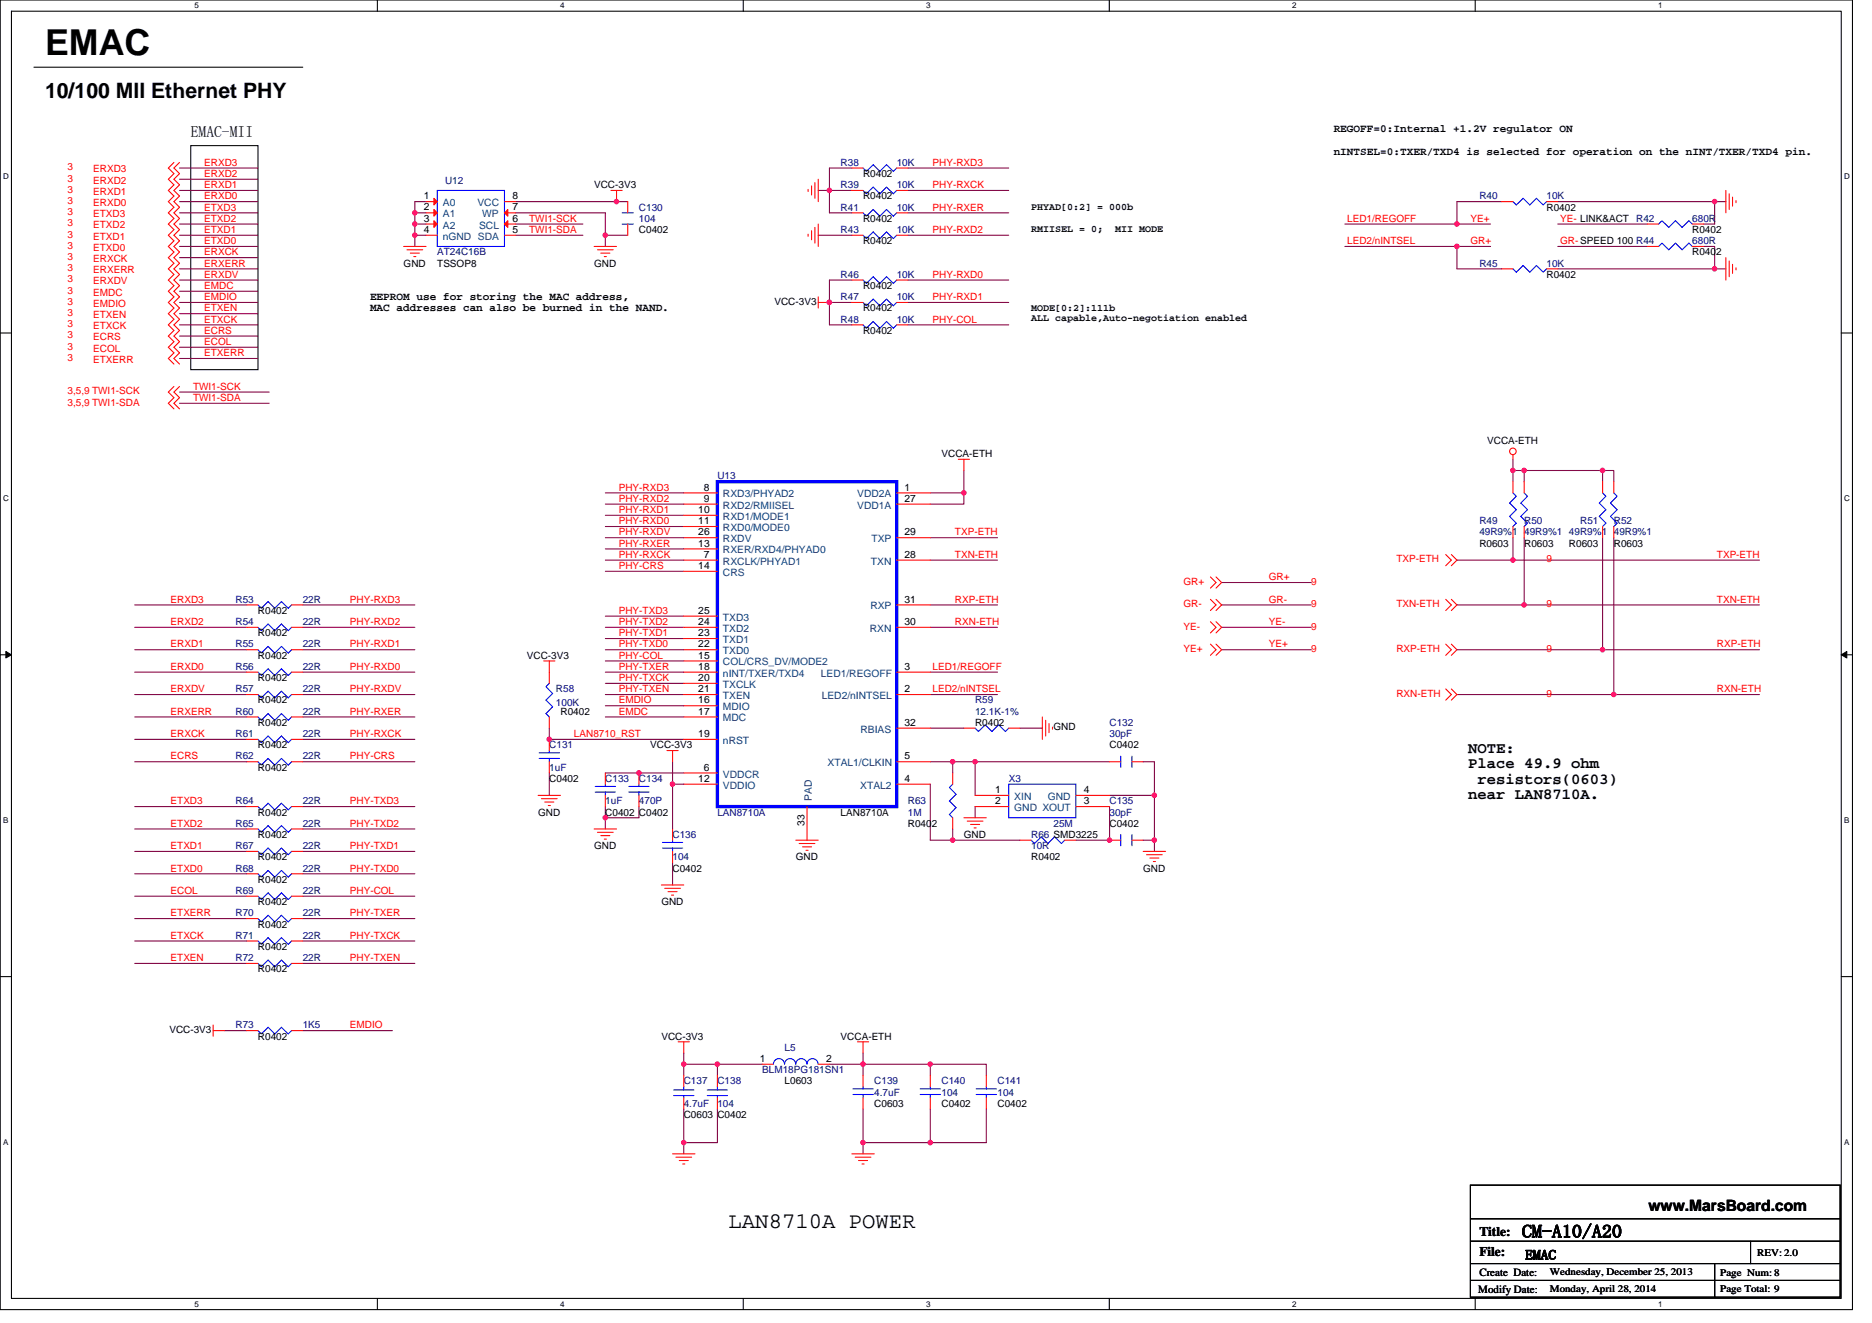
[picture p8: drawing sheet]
<svg xmlns="http://www.w3.org/2000/svg" width="297mm" height="210mm" viewBox="0 0 297 210" stroke-linecap="round" stroke-linejoin="round" font-family="sans-serif">
<path d="M0 0h293.9v207.9h-293.9zM1.8 1.8h290.4v204.3h-290.4z" fill="none" stroke="#000" stroke-width=".17"/>
<g fill="#fff">
<path d="M30.8 .2h.7v1.4h-.7z"/>
<path d="M30.8 206.3h.7v1.4h-.7z"/>
</g>
<path d="M59.9 0v1.8M59.9 206.1v1.8" fill="none" stroke="#000" stroke-width=".17"/>
<g fill="#fff">
<path d="M88.9 .2h.7v1.4h-.7z"/>
<path d="M88.9 206.3h.7v1.4h-.7z"/>
</g>
<path d="M117.9 0v1.8M117.9 206.1v1.8" fill="none" stroke="#000" stroke-width=".17"/>
<g fill="#fff">
<path d="M147 .2h.7v1.4h-.7z"/>
<path d="M147 206.3h.7v1.4h-.7z"/>
</g>
<path d="M176 0v1.8M176 206.1v1.8" fill="none" stroke="#000" stroke-width=".17"/>
<g fill="#fff">
<path d="M205 .2h.7v1.4h-.7z"/>
<path d="M205 206.3h.7v1.4h-.7z"/>
</g>
<path d="M234.1 0v1.8M234.1 206.1v1.8" fill="none" stroke="#000" stroke-width=".17"/>
<g fill="#fff">
<path d="M263.1 .2h.7v1.4h-.7z"/>
<path d="M263.1 206.3h.7v1.4h-.7z"/>
<path d="M.5 27.3h.9v1.4h-.9z"/>
<path d="M292.6 27.3h.9v1.4h-.9z"/>
<path d="M.5 78.4h.9v1.4h-.9z"/>
<path d="M292.6 78.4h.9v1.4h-.9z"/>
</g>
<path d="M0 52.9h1.8M292.2 52.9h1.7" fill="none" stroke="#000" stroke-width=".17"/>
<g fill="#fff">
<path d="M.5 129.5h.8v1.4h-.8z"/>
<path d="M292.6 129.5h.9v1.4h-.9z"/>
</g>
<path d="M0 103.9h1.8M292.2 103.9h1.7" fill="none" stroke="#000" stroke-width=".17"/>
<path d="M.9 103.4l.9 .5-.9 .5zM292.2 103.9l.8-.5v1z" fill="#000" stroke="#000" stroke-width=".16"/>
<g fill="#fff">
<path d="M.5 180.5h.8v1.4h-.8z"/>
<path d="M292.6 180.5h.9v1.4h-.9z"/>
</g>
<path d="M5.4 10.7h42.6M30.3 23.1h10.6v35.6h-10.6zM0 155h1.8M292.2 155h1.7M233.3 193.4h58.7M233.3 197h58.7M233.3 188.1h58.7v17.8h-58.7zM277.8 197v3.6M233.3 200.6h58.7M233.3 203.2h58.7M272.1 200.6v5.3" fill="none" stroke="#000" stroke-width=".17"/>
<g fill="none" stroke="#800040" stroke-width=".17">
<path d="M28.5 26.7h12.4M28.5 28.4h12.4M28.5 30.2h12.4M28.5 32h12.4M28.5 33.8h12.4M28.5 35.6h12.4M28.5 37.3h12.4M28.5 39.1h12.4M65.8 33.8h1.8M65.8 35.6h1.8M65.8 37.3h1.8M65.8 37.3v1.8"/>
<path d="M65.8 33.8v1.8M65.8 35.6v1.7M67.6 32h-1.8v1.8M81.8 33.8h14.3v3.5h3.5M81.8 32h17.8M81.8 35.6h10.7M81.8 37.3h10.7M96.1 37.3v1.8M129.8 37.3h5.4M129.8 30.2h1.8v3.6h3.6M135.2 26.7h-3.6v3.5h3.6M144.1 30.2h16"/>
<path d="M144.1 37.3h16M144.1 33.8h16M144.1 26.7h16M213.4 35.6h17.8M213.4 39.1h17.8M231.2 39.1h5.3M231.2 35.6h5.3M231.2 39.1v3.6h7.1M238.3 32h-7.1v3.6M247.2 32h24.9v3.6h-1.8M247.2 39.1h14.2M247.2 35.6h14.2"/>
<path d="M270.3 39.1h1.8v3.6h-24.9M272.1 32h1.8M28.5 40.9h12.4M28.5 42.7h12.4M28.5 44.4h12.4M28.5 49.8h12.4M28.5 51.6h12.4M28.5 53.3h12.4M28.5 55.1h12.4M28.5 56.9h12.4M28.5 46.2h12.4M28.5 48h12.4"/>
<path d="M131.6 48v3.6h3.6M131.6 48h3.6M135.2 44.4h-3.6v3.6M144.1 44.4h16M144.1 48h16M144.1 51.6h16M272.1 42.7h1.8M28.5 62.2h14.2M28.5 64h14.2M96.1 78.2h12.4M147.6 78.2h5.3M152.9 74.7v3.5"/>
<path d="M152.9 78.2v1.8h-5.3M240.1 72.9v1.8M240.1 74.7h1.7v1.8M240.1 74.7v1.8M241.8 74.7h12.5v1.8M254.3 74.7h1.8v1.8M21.4 96h17.8M21.4 99.6h17.8M48 96h17.8M48 99.6h17.8M96.1 80h12.4M96.1 81.8h12.4"/>
<path d="M96.1 83.6h12.4M96.1 85.3h12.4M96.1 87.1h12.4M96.1 88.9h12.4M96.1 90.7h12.4M96.1 97.8h12.4M96.1 99.6h12.4M147.6 99.6h10.7M147.6 96h10.7M147.6 88.9h10.7M147.6 85.3h10.7M193.8 92.5h14.3"/>
<path d="M193.8 96h14.3M193.8 99.6h14.3M231.2 96h10.6M231.2 88.9h8.9M240.1 88.9h39.1M240.1 85.3v3.6M241.8 85.3v10.7M241.8 96h37.4M254.3 85.3v17.8M256.1 85.3v24.9M21.4 110.2h17.8M21.4 106.7h17.8"/>
<path d="M21.4 113.8h17.8M21.4 117.3h17.8M21.4 103.1h17.8M48 110.2h17.8M48 113.8h17.8M48 117.3h17.8M48 103.1h17.8M48 106.7h17.8M87.2 115.6v1.7h21.3M96.1 101.3h12.4M96.1 103.1h12.4M96.1 104.9h12.4"/>
<path d="M96.1 106.7h12.4M96.1 108.5h12.4M96.1 110.2h12.4M96.1 112h12.4M96.1 113.8h12.4M147.6 115.6h5.3M147.6 110.2h10.7M147.6 106.7h10.7M161.8 115.6h3.6M193.8 103.1h14.3M231.2 110.2h24.9M231.2 103.1h23.1"/>
<path d="M254.3 103.1h24.9M256.1 110.2h23.1M21.4 120.9h17.8M21.4 128h17.8M21.4 138.7h17.8M21.4 131.6h17.8M21.4 135.1h17.8M48 120.9h17.8M48 128h17.8M48 131.6h17.8M48 135.1h17.8M48 138.7h17.8"/>
<path d="M87.2 122.7v3.5M96.1 128v1.8h5.3v-1.8M96.1 129.8v1.8M106.7 120.9v3.6h1.8M106.7 124.5v7.1M106.7 136.9v3.6M108.5 122.7h-12.4M147.6 124.5v8.8l3.6 .1v-1.8M147.6 120.9h3.6v1.8M151.2 120.9h3.5M151.2 133.3h10.6M154.7 128v1.8"/>
<path d="M154.7 120.9v5.3M154.7 120.9h21.4M176.1 128v5.4l-5.4-.1M176.1 126.2h7.1M181.4 120.9h1.8v5.3M181.4 133.3h1.8M183.2 126.2v7.1M183.2 133.4v1.7M21.4 142.2h17.8M21.4 152.9h17.8M21.4 145.8h17.8M21.4 149.4h17.8"/>
<path d="M48 142.2h17.8M48 145.8h17.8M48 149.4h17.8M48 152.9h17.8M35.6 163.6h3.6M48 163.6h14.3M108.5 168.9v1.8M108.5 176v5.4M108.5 167.1v1.8M108.5 168.9h5.3M113.8 176v5.4h-5.3M113.8 168.9v1.8"/>
<path d="M113.8 168.9h7.1M131.6 168.9h5.3M136.9 168.9h10.7M136.9 168.9v1.8M136.9 167.1v1.8M136.9 176v7.1M147.6 168.9v1.8M147.6 176v5.4M147.6 168.9h8.9v1.8M156.5 176v5.4h-8.9M108.5 181.4v1.7M136.9 181.4h10.7"/>
</g>
<g fill="#f0f" stroke="#f0f" stroke-width=".17">
<circle cx="96" cy="37.3" r=".35"/>
<circle cx="65.8" cy="37.3" r=".35"/>
<circle cx="65.8" cy="33.8" r=".35"/>
<circle cx="65.8" cy="35.5" r=".35"/>
<circle cx="97.8" cy="32" r=".35"/>
<circle cx="154.7" cy="120.9" r=".35"/>
<circle cx="176" cy="133.3" r=".35"/>
<circle cx="183.2" cy="133.3" r=".35"/>
<circle cx="183.2" cy="126.2" r=".35"/>
<circle cx="151.2" cy="120.9" r=".35"/>
<circle cx="240.1" cy="88.9" r=".35"/>
<circle cx="241.8" cy="96" r=".35"/>
<circle cx="254.3" cy="103.1" r=".35"/>
<circle cx="256.1" cy="110.2" r=".35"/>
<circle cx="254.3" cy="74.7" r=".35"/>
<circle cx="241.8" cy="74.7" r=".35"/>
<circle cx="240.1" cy="74.7" r=".35"/>
<circle cx="272.1" cy="42.7" r=".35"/>
<circle cx="231.2" cy="39.1" r=".35"/>
<circle cx="231.2" cy="35.5" r=".35"/>
<circle cx="272.1" cy="32" r=".35"/>
<circle cx="108.5" cy="181.3" r=".35"/>
<circle cx="136.9" cy="168.9" r=".35"/>
<circle cx="147.6" cy="181.3" r=".35"/>
<circle cx="147.6" cy="168.9" r=".35"/>
<circle cx="113.8" cy="168.9" r=".35"/>
<circle cx="108.5" cy="168.9" r=".35"/>
<circle cx="136.9" cy="181.3" r=".35"/>
<circle cx="151.2" cy="133.3" r=".35"/>
<circle cx="87.1" cy="117.3" r=".35"/>
<circle cx="101.4" cy="122.7" r=".35"/>
<circle cx="96" cy="129.8" r=".35"/>
<circle cx="106.7" cy="124.4" r=".35"/>
<circle cx="131.6" cy="48" r=".35"/>
<circle cx="131.6" cy="30.2" r=".35"/>
<circle cx="152.9" cy="78.2" r=".35"/>
</g>
<g fill="none" stroke="#f00" stroke-width=".17">
<path d="M27.6 25.8l-.9 .9 .9 .9-.9 .8 .9 .9-.9 .9 .9 .9-.9 .9 .9 .9-.9 .9 .9 .9-.9 .9 .9 .8-.9 .9 .9 .9-.9 .9 .9 .9-.9 .9 .9 .9-.9 .9 .9 .9-.9 .8 .9 .9-.9 .9 .9 .9-.9 .9 .9 .9-.9 .9 .9 .9-.9 .9 .9 .9-.9 .8 .9 .9-.9 .9 .9 .9-.9 .9 .9 .9M28.5 25.8l-.9 .9 .9 .9-.9 .8 .9 .9-.9 .9 .9 .9-.9 .9 .9 .9-.9 .9 .9 .9-.9 .9 .9 .8-.9 .9 .9 .9-.9 .9 .9 .9-.9 .9 .9 .9-.9 .9 .9 .9-.9 .8 .9 .9-.9 .9 .9 .9-.9 .9 .9 .9-.9 .9 .9 .9-.9 .9 .9 .9-.9 .8 .9 .9-.9 .9 .9 .9-.9 .9 .9 .9M64 39.1h3.6M64.6 39.6h2.5M67.6 32h1.8M67.6 33.8h1.8M67.6 35.6h1.8M67.6 37.3h1.8M80 37.3h1.8M80 35.6h1.8M80 33.8h1.8M80 32h1.8"/>
<path d="M94.3 39.1h3.5M94.8 39.6h2.5M96.9 30.2h1.8M97.8 30.2v1.8M99.6 35.6v1.7M99.6 32v1.8M128.2 37.2v.3M128.2 30.1v.3M128.8 36.6v1.5M128.8 29.5v1.4M129.3 36.1v2.5M129.3 29v2.5"/>
<path d="M129.8 35.6v3.5M129.8 28.4v3.6M135.2 26.7h1.7M135.2 33.8h1.7M135.2 37.3h1.7M135.2 30.2h1.7M142.3 26.7h1.8M142.3 33.8h1.8M142.3 37.3h1.8M142.3 30.2h1.8M238.3 32h1.8M245.4 32h1.8"/>
<path d="M261.4 39.1h1.8M261.4 35.6h1.8M268.5 39.1h1.8M268.5 35.6h1.8M273.9 30.2v3.6M274.4 30.8v2.5M274.9 31.3v1.4M275.5 31.8v.4M65.1 40.2h1.4M65.7 40.7h.3M95.3 40.2h1.5M95.9 40.7h.3"/>
<path d="M129.8 48h1.8M129.8 47.1v1.8M135.2 44.4h1.7M135.2 48h1.7M135.2 51.6h1.7M142.3 44.4h1.8M142.3 48h1.8M142.3 51.6h1.8M238.3 42.7h1.8M245.4 42.7h1.8M273.9 40.9v3.5M274.4 41.4v2.5"/>
<path d="M274.9 42v1.4M275.5 42.5v.3M27.6 61.3l-.9 .9 .9 .9-.9 .9 .9 .9M28.5 61.3l-.9 .9 .9 .9-.9 .9 .9 .9M108.5 78.2h5.3M142.3 78.2h5.3M152.1 72.9h1.7M152.9 72.9v1.8M240.1 72.2v.7M240.1 76.5v1.7M241.8 76.5v1.7M254.3 76.5v1.7"/>
<path d="M256.1 76.5v1.7M39.2 96h1.7M39.2 99.6h1.7M46.3 96h1.7M46.3 99.6h1.7M108.5 88.9h5.3M108.5 80h5.3M108.5 81.8h5.3M108.5 83.6h5.3M108.5 87.1h5.3M108.5 90.7h5.3M108.5 99.6h5.3"/>
<path d="M108.5 97.8h5.3M108.5 85.3h5.3M142.3 80h5.3M142.3 88.9h5.3M142.3 85.3h5.3M142.3 99.6h5.3M142.3 96h5.3M192.1 91.6l.9 .9-.9 .8M192.1 95.1l.9 .9-.9 .9M192.1 98.7l.9 .9-.9 .9M193 91.6l.8 .9-.8 .8M193 95.1l.8 .9-.8 .9"/>
<path d="M193 98.7l.8 .9-.8 .9M229.4 88l.9 .9-.9 .9M229.4 95.1l.9 .9-.9 .9M230.3 88l.9 .9-.9 .9M230.3 95.1l.9 .9-.9 .9M240.1 83.6v1.7M241.8 83.6v1.7M254.3 83.6v1.7M256.1 83.6v1.7M39.2 117.3h1.7M39.2 113.8h1.7M39.2 103.1h1.7"/>
<path d="M39.2 110.2h1.7M39.2 106.7h1.7M46.3 117.3h1.7M46.3 113.8h1.7M46.3 103.1h1.7M46.3 110.2h1.7M46.3 106.7h1.7M86.3 104.9h1.8M87.2 104.9v3.6M87.2 117.3v1.8M87.2 113.8v1.8M105.8 119.1h1.8"/>
<path d="M106.7 119.1v1.8M108.5 104.9h5.3M108.5 112h5.3M108.5 113.8h5.3M108.5 106.7h5.3M108.5 117.3h5.3M108.5 108.5h5.3M108.5 110.2h5.3M108.5 103.1h5.3M108.5 101.3h5.3M142.3 110.2h5.3M142.3 106.7h5.3"/>
<path d="M142.3 115.6h5.3M152.9 115.6h1.8M160.1 115.6h1.7M165.4 113.8v3.5M165.9 114.3v2.5M166.5 114.9v1.4M167 115.4v.3M192.1 102.2l.9 .9-.9 .9M193 102.2l.8 .9-.8 .9M229.4 102.2l.9 .9-.9 .9M229.4 109.3l.9 .9-.9 .9M230.3 102.2l.9 .9-.9 .9"/>
<path d="M230.3 109.3l.9 .9-.9 .9M39.2 135.1h1.7M39.2 128h1.7M39.2 120.9h1.7M39.2 131.6h1.7M39.2 138.7h1.7M46.3 135.1h1.7M46.3 128h1.7M46.3 120.9h1.7M46.3 131.6h1.7M46.3 138.7h1.7M85.4 126.2h3.5"/>
<path d="M85.9 126.8h2.5M86.4 127.3h1.5M87 127.8h.3M87.2 120.9v1.8M94.3 131.6h3.5M94.8 132.1h2.5M95.3 132.6h1.5M95.9 133.2h.3M96.1 122.7v1.8M96.1 126.2v1.8M101.4 122.7v1.8M101.4 126.2v1.8"/>
<path d="M106.7 131.6v1.7M106.7 135.1v1.8M108.5 122.7h5.3M108.5 124.5h5.3M126.3 133.3h3.5M126.8 133.9h2.5M127.3 134.4h1.5M127.9 135h.3M128.1 128v5.4M142.3 124.5h5.3M142.3 120.9h5.3M151.2 122.7v1.8"/>
<path d="M151.2 129.8v1.8M152.9 129.8h3.6M153.5 130.3h2.5M154 130.9h1.4M154.6 131.4h.3M154.7 126.2h5.4M154.7 128h5.4M161.8 133.3h1.8M168.9 133.3h1.8M170.7 128h5.4M170.7 126.2h5.4M176.1 120.9h1.7"/>
<path d="M176.1 133.3h1.7M179.6 120.9h1.8M179.6 133.3h1.8M181.4 135.1h3.6M181.9 135.7h2.5M182.5 136.2h1.4M183 136.7h.3M39.2 145.8h1.7M39.2 152.9h1.7M39.2 149.4h1.7M39.2 142.2h1.7M46.3 145.8h1.7"/>
<path d="M46.3 152.9h1.7M46.3 149.4h1.7M46.3 142.2h1.7M104.9 140.5h3.6M105.5 141h2.5M106 141.5h1.4M106.5 142.1h.4M33.8 163.6h1.8M33.8 162.7v1.8M39.2 163.6h1.7M46.3 163.6h1.7M107.6 165.4h1.8"/>
<path d="M108.5 165.4v1.7M108.5 174.2v1.8M108.5 170.7v1.8M113.8 174.2v1.8M113.8 170.7v1.8M120.9 168.9h1.8M129.8 168.9h1.8M136.1 165.4h1.7M136.9 165.4v1.7M136.9 170.7v1.8M136.9 174.2v1.8M147.6 170.7v1.8"/>
<path d="M147.6 174.2v1.8M156.5 170.7v1.8M156.5 174.2v1.8M106.7 183.1h3.6M107.2 183.7h2.5M107.8 184.2h1.4M108.3 184.7h.4M135.2 183.1h3.5M135.7 183.7h2.5M136.2 184.2h1.5M136.8 184.7h.3"/>
<circle cx="240.1" cy="71.6" r=".52"/>
</g>
<g fill="none" stroke="#00f" stroke-width=".17">
<path d="M69.4 30.2h10.6v8.9h-10.6zM98.7 35.6h1.8M98.7 33.8h1.8M136.9 26.7l.6 .5 1.1-1.1 1 1.1 1.1-1.1 1 1.1 .6-.5M136.9 33.8l.6 .5 1.1-1 1 1 1.1-1 1 1 .6-.5M136.9 37.3l.6 .6 1.1-1.1 1 1.1 1.1-1.1 1 1.1 .6-.6M136.9 30.2l.6 .6 1.1-1.1 1 1.1 1.1-1.1 1 1.1 .6-.6M240.1 32l.5 .5 1.1-1 1 1 1.1-1 1.1 1 .5-.5M263.2 39.1l.5-.5 1.1 1 1.1-1 1 1 1.1-1 .5 .5M263.2 35.6l.5-.6 1.1 1.1 1.1-1.1 1 1.1 1.1-1.1 .5 .6M136.9 44.4l.6 .6 1.1-1.1 1 1.1 1.1-1.1 1 1.1 .6-.6M136.9 48l.6 .5 1.1-1 1 1 1.1-1 1 1 .6-.5"/>
<path d="M136.9 51.6l.6 .5 1.1-1.1 1 1.1 1.1-1.1 1 1.1 .6-.5M240.1 42.7l.5 .5 1.1-1.1 1 1.1 1.1-1.1 1.1 1.1 .5-.5M240.1 78.2l.5 .6-1.1 1 1.1 1.1-1.1 1.1 1.1 1-.5 .6M241.8 78.2l.6 .6-1.1 1 1.1 1.1-1.1 1.1 1.1 1-.6 .6M254.3 78.2l.5 .6-1 1 1 1.1-1 1.1 1 1-.5 .6M256.1 78.2l.5 .6-1.1 1 1.1 1.1-1.1 1.1 1.1 1-.5 .6M40.9 96l.6 .5 1-1 1.1 1 1.1-1 1 1 .6-.5M46.3 99.6l-.6 .5-1-1.1-1.1 1.1-1.1-1.1-1 1.1-.6-.5M40.9 117.3l.6 .6 1-1.1 1.1 1.1 1.1-1.1 1 1.1 .6-.6M40.9 113.8l.6 .5 1-1 1.1 1 1.1-1 1 1 .6-.5M40.9 103.1l.6 .6 1-1.1 1.1 1.1 1.1-1.1 1 1.1 .6-.6M40.9 110.2l.6 .6 1-1.1 1.1 1.1 1.1-1.1 1 1.1 .6-.6"/>
<path d="M40.9 106.7l.6 .5 1-1 1.1 1 1.1-1 1 1 .6-.5M85.6 119.5h3.2M87.2 119.1v.4M87.2 108.5l-.6 .5 1.1 1.1-1.1 1 1.1 1.1-1.1 1.1 .6 .5M160.1 115.6l-.6 .5-1-1.1-1.1 1.1-1.1-1.1-1 1.1-.6-.5M40.9 135.1l.6 .6 1-1.1 1.1 1.1 1.1-1.1 1 1.1 .6-.6M40.9 128l.6 .5 1-1 1.1 1 1.1-1 1 1 .6-.5M40.9 120.9l.6 .5 1-1 1.1 1 1.1-1 1 1 .6-.5M40.9 131.6l.6 .5 1-1.1 1.1 1.1 1.1-1.1 1 1.1 .6-.5M40.9 138.7l.6 .5 1-1 1.1 1 1.1-1 1 1 .6-.5M85.6 120.4h3.2M87.2 120.4v.5"/>
<path d="M94.4 125.7h3.3M94.4 124.8h3.3M96.1 124.5v.3M96.1 125.7v.5M99.8 125.7h3.2M99.8 124.8h3.2M101.4 124.5v.3M101.4 125.7v.5M105.1 134.6h3.2M105.1 133.7h3.2M106.7 133.3v.4M106.7 134.6v.5"/>
<path d="M151.2 124.5l-.6 .5 1.1 1.1-1.1 1 1.1 1.1-1.1 1.1 .6 .5M160.1 124.5h10.6v5.3h-10.6zM163.6 133.3l.5 .6 1.1-1.1 1.1 1.1 1-1.1 1.1 1.1 .5-.6M177.8 120v1.8M177.8 132.5v1.7M179.6 120v1.8M179.6 132.5v1.7M40.9 145.8l.6 .5 1-1 1.1 1 1.1-1 1 1 .6-.5M40.9 152.9l.6 .5 1-1 1.1 1 1.1-1 1 1 .6-.5M40.9 149.4l.6 .5 1-1.1 1.1 1.1 1.1-1.1 1 1.1 .6-.5M40.9 142.2l.6 .6 1-1.1 1.1 1.1 1.1-1.1 1 1.1 .6-.6M40.9 163.6l.6 .5 1-1.1 1.1 1.1 1.1-1.1 1 1.1 .6-.5"/>
<path d="M106.9 173h3.2M106.9 173.9h3.2M108.5 173.9v.3M108.5 172.5v.5M112.2 173h3.2M112.2 173.9h3.2M113.8 173.9v.3M113.8 172.5v.5M129.8 168.9a.89 .89 0 0 0-.9-.9 .89 .89 0 0 0-.9 .9 .89 .89 0 0 0-.9-.9 .89 .89 0 0 0-.8 .9 .89 .89 0 0 0-.9-.9 .89 .89 0 0 0-.9 .9 .88 .88 0 0 0-.9-.9 .88 .88 0 0 0-.9 .9M135.3 173.7h3.3M135.3 172.8h3.3M136.9 172.5v.3"/>
<path d="M136.9 173.7v.5M146 173.7h3.2M146 172.8h3.2M147.6 172.5v.3M147.6 173.7v.5M154.9 173.7h3.2M154.9 172.8h3.2M156.5 172.5v.3M156.5 173.7v.5"/>
</g>
<g fill="#f00" stroke="#f00" stroke-width=".17">
<path d="M68.9 31.5l.5 .5-.5 .5z"/>
<path d="M68.9 33.3l.5 .5-.5 .5z"/>
<path d="M68.9 35l.5 .6-.5 .5z"/>
<path d="M80 35.6l.6-.6v1.1z"/>
<path d="M80 33.8l.6-.5v1z"/>
</g>
<path d="M113.8 76.5h28.5v51.5h-28.5z" fill="none" stroke="#00f" stroke-width=".53"/>
<text font-size="5.7" x="7.2" y="8.7">EMAC</text>
<text font-size="3.5" x="115.6" y="194.8">LAN8710A POWER</text>
<text font-size="3.4" x="7.2" y="15.6">10/100 MII Ethernet PHY</text>
<text font-size="2.8" x="241.5" y="196.4">CM-A10/A20</text>
<g font-size="2.5">
<text x="30.3" y="21.7">EMAC-MII</text>
<text x="233" y="119.4">NOTE:</text>
<text x="233" y="121.9">Place 49.9 ohm</text>
<text x="234.4" y="124.4">resistors(0603)</text>
<text x="233" y="126.9">near LAN8710A.</text>
<text x="261.6" y="192.2">www.MarsBoard.com</text>
</g>
<g font-size="2.1">
<text x="234.7" y="196.1">Title:</text>
<text x="234.7" y="199.3">File:</text>
<text x="242" y="199.9">EMAC</text>
</g>
<g font-size="1.8">
<text x="211.6" y="21">REGOFF=0:Internal +1.2V regulator ON</text>
<text x="211.6" y="24.5">nINTSEL=0:TXER/TXD4 is selected for operation on the nINT/TXER/TXD4 pin.</text>
<text x="58.7" y="47.6">EEPROM use for storing the MAC address,</text>
<text x="58.7" y="49.4">MAC addresses can also be burned in the NAND.</text>
<text x="234.7" y="202.5">Create Date:</text>
<text x="234.6" y="205.1">Modify Date:</text>
</g>
<g font-size="1.6" fill="#f00">
<text x="10.7" y="28.8">3</text>
<text x="10.7" y="27">3</text>
<text x="14.8" y="29.1">ERXD2</text>
<text x="14.8" y="27.4">ERXD3</text>
<text x="32.4" y="26.3">ERXD3</text>
<text x="32.4" y="28.1">ERXD2</text>
<text x="32.4" y="29.9">ERXD1</text>
<text x="148" y="29.9">PHY-RXCK</text>
<text x="148" y="26.3">PHY-RXD3</text>
<text x="10.7" y="32.4">3</text>
<text x="10.7" y="30.6">3</text>
<text x="10.7" y="35.9">3</text>
<text x="10.7" y="34.1">3</text>
<text x="14.8" y="32.7">ERXD0</text>
<text x="14.8" y="30.9">ERXD1</text>
<text x="14.8" y="34.5">ETXD3</text>
<text x="32.4" y="31.6">ERXD0</text>
<text x="32.4" y="33.4">ETXD3</text>
<text x="32.4" y="35.2">ETXD2</text>
<text x="84" y="35.2">TWI1-SCK</text>
<text x="148" y="33.4">PHY-RXER</text>
<text x="213.8" y="35.2">LED1/REGOFF</text>
<text x="233.3" y="35.2">YE+</text>
<text x="247.5" y="35.2">YE- LINK&amp;ACT</text>
<text x="10.7" y="39.5">3</text>
<text x="10.7" y="37.7">3</text>
<text x="10.7" y="41.3">3</text>
<text x="14.8" y="39.8">ETXD0</text>
<text x="14.8" y="38">ETXD1</text>
<text x="14.8" y="36.3">ETXD2</text>
<text x="14.8" y="41.6">ERXCK</text>
<text x="32.4" y="40.5">ERXCK</text>
<text x="32.4" y="37">ETXD1</text>
<text x="32.4" y="38.8">ETXD0</text>
<text x="84" y="37">TWI1-SDA</text>
<text x="148" y="37">PHY-RXD2</text>
<text x="213.8" y="38.8">LED2/nINTSEL</text>
<text x="233.3" y="38.8">GR+</text>
<text x="247.5" y="38.8">GR- SPEED 100 R44</text>
<text x="10.7" y="43">3</text>
<text x="10.7" y="44.8">3</text>
<text x="10.7" y="46.6">3</text>
<text x="14.8" y="43.4">ERXERR</text>
<text x="14.8" y="45.1">ERXDV</text>
<text x="14.8" y="46.9">EMDC</text>
<text x="32.4" y="42.3">ERXERR</text>
<text x="32.4" y="44.1">ERXDV</text>
<text x="32.4" y="45.9">EMDC</text>
<text x="32.4" y="47.6">EMDIO</text>
<text x="148" y="44.1">PHY-RXD0</text>
<text x="148" y="47.6">PHY-RXD1</text>
<text x="10.7" y="48.4">3</text>
<text x="10.7" y="50.1">3</text>
<text x="10.7" y="51.9">3</text>
<text x="10.7" y="53.7">3</text>
<text x="14.8" y="48.7">EMDIO</text>
<text x="14.8" y="50.5">ETXEN</text>
<text x="14.8" y="52.3">ETXCK</text>
<text x="32.4" y="49.4">ETXEN</text>
<text x="32.4" y="51.2">ETXCK</text>
<text x="32.4" y="53">ECRS</text>
<text x="148" y="51.2">PHY-COL</text>
<text x="10.7" y="55.5">3</text>
<text x="10.7" y="57.3">3</text>
<text x="14.8" y="54">ECRS</text>
<text x="14.8" y="55.8">ECOL</text>
<text x="14.8" y="57.6">ETXERR</text>
<text x="32.4" y="54.8">ECOL</text>
<text x="32.4" y="56.5">ETXERR</text>
<text x="10.7" y="62.6">3,5,9 TWI1-SCK</text>
<text x="10.7" y="64.4">3,5,9 TWI1-SDA</text>
<text x="30.6" y="61.9">TWI1-SCK</text>
<text x="30.6" y="63.6">TWI1-SDA</text>
<text x="98.2" y="77.9">PHY-RXD3</text>
<text x="98.2" y="79.7">PHY-RXD2</text>
<text x="98.2" y="81.4">PHY-RXD1</text>
<text x="98.2" y="83.2">PHY-RXD0</text>
<text x="98.2" y="85">PHY-RXDV</text>
<text x="98.2" y="86.8">PHY-RXER</text>
<text x="98.2" y="88.5">PHY-RXCK</text>
<text x="151.5" y="88.5">TXN-ETH</text>
<text x="151.5" y="85">TXP-ETH</text>
<text x="221.6" y="89.3">TXP-ETH</text>
<text x="245.4" y="89.3">9</text>
<text x="272.4" y="88.5">TXP-ETH</text>
<text x="27.1" y="95.7">ERXD3</text>
<text x="55.5" y="95.7">PHY-RXD3</text>
<text x="98.2" y="90.3">PHY-CRS</text>
<text x="151.5" y="95.7">RXP-ETH</text>
<text x="187.8" y="92.8">GR+</text>
<text x="201.3" y="92.1">GR+</text>
<text x="201.3" y="95.7">GR-</text>
<text x="208.1" y="92.8">9</text>
<text x="272.4" y="95.7">TXN-ETH</text>
<text x="27.1" y="99.2">ERXD2</text>
<text x="55.5" y="99.2">PHY-RXD2</text>
<text x="98.2" y="97.4">PHY-TXD3</text>
<text x="98.2" y="99.2">PHY-TXD2</text>
<text x="98.2" y="101">PHY-TXD1</text>
<text x="151.5" y="99.2">RXN-ETH</text>
<text x="187.8" y="96.4">GR-</text>
<text x="187.8" y="99.9">YE-</text>
<text x="201.3" y="99.2">YE-</text>
<text x="208.1" y="96.4">9</text>
<text x="208.1" y="99.9">9</text>
<text x="221.6" y="96.4">TXN-ETH</text>
<text x="245.4" y="96.4">9</text>
<text x="27.1" y="106.3">ERXD0</text>
<text x="27.1" y="102.8">ERXD1</text>
<text x="55.5" y="102.8">PHY-RXD1</text>
<text x="55.5" y="106.3">PHY-RXD0</text>
<text x="98.2" y="102.8">PHY-TXD0</text>
<text x="98.2" y="104.5">PHY-COL</text>
<text x="98.2" y="106.3">PHY-TXER</text>
<text x="148" y="106.3">LED1/REGOFF</text>
<text x="187.8" y="103.5">YE+</text>
<text x="201.3" y="102.8">YE+</text>
<text x="208.1" y="103.5">9</text>
<text x="221.6" y="103.5">RXP-ETH</text>
<text x="245.4" y="103.5">9</text>
<text x="272.4" y="102.8">RXP-ETH</text>
<text x="27.1" y="109.9">ERXDV</text>
<text x="27.1" y="113.4">ERXERR</text>
<text x="55.5" y="109.9">PHY-RXDV</text>
<text x="55.5" y="113.4">PHY-RXER</text>
<text x="98.2" y="108.1">PHY-TXCK</text>
<text x="98.2" y="109.9">PHY-TXEN</text>
<text x="98.2" y="111.7">EMDIO</text>
<text x="98.2" y="113.4">EMDC</text>
<text x="148" y="109.9">LED2/nINTSEL</text>
<text x="221.6" y="110.6">RXN-ETH</text>
<text x="245.4" y="110.6">9</text>
<text x="272.4" y="109.9">RXN-ETH</text>
<text x="27.1" y="117">ERXCK</text>
<text x="55.5" y="117">PHY-RXCK</text>
<text x="91.1" y="117">LAN8710_RST</text>
<text x="27.1" y="120.5">ECRS</text>
<text x="55.5" y="120.5">PHY-CRS</text>
<text x="27.1" y="127.7">ETXD3</text>
<text x="27.1" y="131.2">ETXD2</text>
<text x="55.5" y="127.7">PHY-TXD3</text>
<text x="55.5" y="131.2">PHY-TXD2</text>
<text x="27.1" y="134.8">ETXD1</text>
<text x="55.5" y="134.8">PHY-TXD1</text>
<text x="27.1" y="138.3">ETXD0</text>
<text x="27.1" y="141.9">ECOL</text>
<text x="55.5" y="138.3">PHY-TXD0</text>
<text x="55.5" y="141.9">PHY-COL</text>
<text x="27.1" y="145.4">ETXERR</text>
<text x="27.1" y="149">ETXCK</text>
<text x="55.5" y="145.4">PHY-TXER</text>
<text x="55.5" y="149">PHY-TXCK</text>
<text x="27.1" y="152.5">ETXEN</text>
<text x="55.5" y="152.5">PHY-TXEN</text>
<text x="55.5" y="163.2">EMDIO</text>
</g>
<g font-size="1.6" fill="#000080">
<text x="70.6" y="29.1">U12</text>
<text x="133.4" y="26.3">R38</text>
<text x="133.4" y="29.9">R39</text>
<text x="142.3" y="26.3">10K</text>
<text x="142.3" y="29.9">10K</text>
<text x="101.4" y="33.4">C130</text>
<text x="101.4" y="35.2">104</text>
<text x="133.4" y="33.4">R41</text>
<text x="142.3" y="33.4">10K</text>
<text x="234.7" y="31.6">R40</text>
<text x="245.4" y="31.6">10K</text>
<text x="259.6" y="35.2">R42</text>
<text x="268.5" y="35.2">680R</text>
<text x="69.4" y="40.5">AT24C16B</text>
<text x="133.4" y="37">R43</text>
<text x="142.3" y="37">10K</text>
<text x="268.5" y="38.8">680R</text>
<text x="133.4" y="44.1">R46</text>
<text x="133.4" y="47.6">R47</text>
<text x="142.3" y="44.1">10K</text>
<text x="142.3" y="47.6">10K</text>
<text x="234.7" y="42.3">R45</text>
<text x="245.4" y="42.3">10K</text>
<text x="133.4" y="51.2">R48</text>
<text x="142.3" y="51.2">10K</text>
<text x="113.8" y="76.1">U13</text>
<text x="234.7" y="83.2">R49</text>
<text x="241.8" y="83.2">R50</text>
<text x="250.7" y="83.2">R51</text>
<text x="256.1" y="83.2">R52</text>
<text x="234.7" y="85">49R9%1</text>
<text x="241.8" y="85">49R9%1</text>
<text x="249" y="85">49R9%1</text>
<text x="256.1" y="85">49R9%1</text>
<text x="37.4" y="95.7">R53</text>
<text x="48" y="95.7">22R</text>
<text x="37.4" y="99.2">R54</text>
<text x="48" y="99.2">22R</text>
<text x="37.4" y="102.8">R55</text>
<text x="37.4" y="106.3">R56</text>
<text x="48" y="102.8">22R</text>
<text x="48" y="106.3">22R</text>
<text x="37.4" y="113.4">R60</text>
<text x="37.4" y="109.9">R57</text>
<text x="48" y="113.4">22R</text>
<text x="48" y="109.9">22R</text>
<text x="88.2" y="109.9">R58</text>
<text x="88.2" y="112">100K</text>
<text x="154.7" y="111.7">R59</text>
<text x="154.7" y="113.4">12.1K-1%</text>
<text x="37.4" y="117">R61</text>
<text x="48" y="117">22R</text>
<text x="87.2" y="118.8">C131</text>
<text x="176.1" y="115.2">C132</text>
<text x="176.1" y="117">30pF</text>
<text x="37.4" y="120.5">R62</text>
<text x="48" y="120.5">22R</text>
<text x="87.2" y="122.3">1uF</text>
<text x="96.1" y="124.1">C133</text>
<text x="101.4" y="124.1">C134</text>
<text x="160.1" y="124.1">X3</text>
<text x="37.4" y="127.7">R64</text>
<text x="37.4" y="131.2">R65</text>
<text x="48" y="127.7">22R</text>
<text x="48" y="131.2">22R</text>
<text x="96.1" y="127.7">1uF</text>
<text x="101.4" y="127.7">470P</text>
<text x="113.8" y="129.4">LAN8710A</text>
<text x="144.1" y="127.7">R63</text>
<text x="144.1" y="129.4">1M</text>
<text x="167.2" y="131.2">25M</text>
<text x="176.1" y="127.7">C135</text>
<text x="176.1" y="129.4">30pF</text>
<text x="37.4" y="134.8">R67</text>
<text x="48" y="134.8">22R</text>
<text x="106.7" y="133">C136</text>
<text x="106.7" y="136.5">104</text>
<text x="163.6" y="133">R66 SMD3225</text>
<text x="163.6" y="134.8">10R</text>
<text x="37.4" y="141.9">R69</text>
<text x="37.4" y="138.3">R68</text>
<text x="48" y="141.9">22R</text>
<text x="48" y="138.3">22R</text>
<text x="37.4" y="145.4">R70</text>
<text x="37.4" y="149">R71</text>
<text x="48" y="145.4">22R</text>
<text x="48" y="149">22R</text>
<text x="37.4" y="152.5">R72</text>
<text x="48" y="152.5">22R</text>
<text x="37.4" y="163.2">R73</text>
<text x="48" y="163.2">1K5</text>
<text x="124.5" y="166.8">L5</text>
<text x="108.5" y="172.1">C137</text>
<text x="113.8" y="172.1">C138</text>
<text x="120.9" y="170.3">BLM18PG181SN1</text>
<text x="138.7" y="172.1">C139</text>
<text x="138.7" y="173.9">4.7uF</text>
<text x="149.4" y="172.1">C140</text>
<text x="149.4" y="173.9">104</text>
<text x="158.3" y="172.1">C141</text>
<text x="158.3" y="173.9">104</text>
<text x="108.5" y="175.7">4.7uF</text>
<text x="113.8" y="175.7">104</text>
</g>
<g font-size="1.6">
<text x="94.3" y="29.9">VCC-3V3</text>
<text x="136.9" y="28.1">R0402</text>
<text x="67.2" y="31.6">1</text>
<text x="67.2" y="33.4">2</text>
<text x="67.2" y="35.2">3</text>
<text x="81.3" y="35.2">6</text>
<text x="81.3" y="31.6">8</text>
<text x="81.3" y="33.4">7</text>
<text x="136.9" y="35.2">R0402</text>
<text x="136.9" y="31.6">R0402</text>
<text x="163.6" y="33.3">PHYAD[0:2] = 000b</text>
<text x="245.4" y="33.4">R0402</text>
<text x="67.2" y="37">4</text>
<text x="81.3" y="37">5</text>
<text x="101.4" y="37">C0402</text>
<text x="136.9" y="38.8">R0402</text>
<text x="163.6" y="36.9">RMIISEL = 0;</text>
<text x="176.9" y="36.9">MII MODE</text>
<text x="268.5" y="40.5">R0402</text>
<text x="268.5" y="37">R0402</text>
<text x="64" y="42.3">GND</text>
<text x="69.4" y="42.3">TSSOP8</text>
<text x="94.3" y="42.3">GND</text>
<text x="136.9" y="45.9">R0402</text>
<text x="245.4" y="44.1">R0402</text>
<text x="122.9" y="48.4">VCC-3V3</text>
<text x="136.9" y="49.4">R0402</text>
<text x="136.9" y="53">R0402</text>
<text x="163.6" y="49.3">MODE[0:2]:111b</text>
<text x="163.6" y="50.9">ALL capable,Auto-negotiation enabled</text>
<text x="236" y="70.4">VCCA-ETH</text>
<text x="111.7" y="77.9">8</text>
<text x="143.5" y="77.9">1</text>
<text x="149.4" y="72.5">VCCA-ETH</text>
<text x="110.8" y="81.4">10</text>
<text x="110.8" y="83.2">11</text>
<text x="111.7" y="79.6">9</text>
<text x="143.5" y="79.6">27</text>
<text x="110.8" y="86.7">13</text>
<text x="110.8" y="85">26</text>
<text x="111.7" y="88.5">7</text>
<text x="143.5" y="85">29</text>
<text x="143.5" y="88.5">28</text>
<text x="234.7" y="86.8">R0603</text>
<text x="241.8" y="86.8">R0603</text>
<text x="249" y="86.8">R0603</text>
<text x="256.1" y="86.8">R0603</text>
<text x="110.8" y="90.3">14</text>
<text x="143.5" y="95.6">31</text>
<text x="40.9" y="97.4">R0402</text>
<text x="40.9" y="101">R0402</text>
<text x="110.8" y="101">23</text>
<text x="110.8" y="99.2">24</text>
<text x="110.8" y="97.4">25</text>
<text x="143.5" y="99.2">30</text>
<text x="40.9" y="104.5">R0402</text>
<text x="83.6" y="104.5">VCC-3V3</text>
<text x="110.8" y="104.5">15</text>
<text x="110.8" y="106.3">18</text>
<text x="110.8" y="102.7">22</text>
<text x="143.5" y="106.3">3</text>
<text x="40.9" y="111.7">R0402</text>
<text x="40.9" y="108.1">R0402</text>
<text x="88.9" y="113.4">R0402</text>
<text x="110.8" y="111.6">16</text>
<text x="110.8" y="113.4">17</text>
<text x="110.8" y="108.1">20</text>
<text x="110.8" y="109.9">21</text>
<text x="143.5" y="109.9">2</text>
<text x="40.9" y="118.8">R0402</text>
<text x="40.9" y="115.2">R0402</text>
<text x="103.2" y="118.8">VCC-3V3</text>
<text x="110.8" y="117">19</text>
<text x="143.5" y="115.2">32</text>
<text x="154.7" y="115.2">R0402</text>
<text x="167.2" y="115.9">GND</text>
<text x="176.1" y="118.8">C0402</text>
<text x="40.9" y="122.3">R0402</text>
<text x="87.2" y="124.1">C0402</text>
<text x="110.8" y="124.1">12</text>
<text x="111.7" y="122.3">6</text>
<text x="143.5" y="124.1">4</text>
<text x="143.5" y="120.5">5</text>
<text x="157.9" y="125.9">1</text>
<text x="172" y="125.9">4</text>
<text x="40.9" y="129.4">R0402</text>
<text x="85.4" y="129.4">GND</text>
<text x="96.1" y="129.4">C0402 C0402</text>
<text x="127.7" y="131.1" transform="rotate(-90 127.7 131.1)">33</text>
<text x="133.4" y="129.4">LAN8710A</text>
<text x="144.1" y="131.2">R0402</text>
<text x="157.9" y="127.6">2</text>
<text x="172" y="127.6">3</text>
<text x="176.1" y="131.2">C0402</text>
<text x="40.9" y="136.5">R0402</text>
<text x="40.9" y="133">R0402</text>
<text x="94.3" y="134.8">GND</text>
<text x="126.3" y="136.5">GND</text>
<text x="152.9" y="133">GND</text>
<text x="163.6" y="136.5">R0402</text>
<text x="40.9" y="143.7">R0402</text>
<text x="40.9" y="140.1">R0402</text>
<text x="104.9" y="143.7">GND</text>
<text x="106.7" y="138.3">C0402</text>
<text x="181.4" y="138.3">GND</text>
<text x="40.9" y="147.2">R0402</text>
<text x="40.9" y="154.3">R0402</text>
<text x="40.9" y="150.8">R0402</text>
<text x="26.9" y="163.9">VCC-3V3</text>
<text x="40.9" y="165">R0402</text>
<text x="104.9" y="165">VCC-3V3</text>
<text x="133.4" y="165">VCCA-ETH</text>
<text x="120.6" y="168.5">1</text>
<text x="124.5" y="172.1">L0603</text>
<text x="131.1" y="168.5">2</text>
<text x="108.5" y="177.4">C0603 C0402</text>
<text x="138.7" y="175.7">C0603</text>
<text x="149.4" y="175.7">C0402</text>
<text x="158.3" y="175.7">C0402</text>
<text x="245.9" y="202.3">Wednesday, December 25, 2013</text>
<text x="273" y="202.5">Page Num: 8</text>
<text x="278.8" y="199.3">REV: 2.0</text>
<text x="245.9" y="205">Monday, April 28, 2014</text>
<text x="273" y="205">Page Total: 9</text>
</g>
<g font-size="1.6" fill="#004080">
<text x="70.3" y="32.7">A0</text>
<text x="70.3" y="34.5">A1</text>
<text x="75.8" y="32.7">VCC</text>
<text x="76.5" y="34.5">WP</text>
<text x="70.3" y="36.3">A2</text>
<text x="70.3" y="38.1">nGND SDA</text>
<text x="76" y="36.3">SCL</text>
<text x="114.7" y="79">RXD3/PHYAD2</text>
<text x="114.7" y="80.7">RXD2/RMIISEL</text>
<text x="114.7" y="82.5">RXD1/MODE1</text>
<text x="136" y="79">VDD2A</text>
<text x="136" y="80.7">VDD1A</text>
<text x="114.7" y="89.6">RXCLK/PHYAD1</text>
<text x="114.7" y="84.3">RXD0/MODE0</text>
<text x="114.7" y="87.8">RXER/RXD4/PHYAD0</text>
<text x="114.7" y="86.1">RXDV</text>
<text x="138.2" y="89.6">TXN</text>
<text x="138.3" y="86.1">TXP</text>
<text x="114.7" y="91.4">CRS</text>
<text x="114.7" y="100.3">TXD2</text>
<text x="114.7" y="98.5">TXD3</text>
<text x="138" y="100.3">RXN</text>
<text x="138.1" y="96.7">RXP</text>
<text x="114.7" y="105.6">COL/CRS_DV/MODE2</text>
<text x="114.7" y="107.4">nINT/TXER/TXD4</text>
<text x="114.7" y="103.8">TXD0</text>
<text x="114.7" y="102.1">TXD1</text>
<text x="130.2" y="107.4">LED1/REGOFF</text>
<text x="114.7" y="112.7">MDIO</text>
<text x="114.7" y="109.2">TXCLK</text>
<text x="114.7" y="111">TXEN</text>
<text x="130.4" y="111">LED2/nINTSEL</text>
<text x="114.7" y="114.5">MDC</text>
<text x="114.7" y="118.1">nRST</text>
<text x="136.5" y="116.3">RBIAS</text>
<text x="114.7" y="123.4">VDDCR</text>
<text x="114.7" y="125.2">VDDIO</text>
<text x="131.3" y="121.6">XTAL1/CLKIN</text>
<text x="136.5" y="125.2">XTAL2</text>
<text x="128.8" y="127.1" transform="rotate(-90 128.8 127.1)">PAD</text>
<text x="160.9" y="127">XIN</text>
<text x="160.9" y="128.7">GND XOUT</text>
<text x="166.3" y="127">GND</text>
</g>
<g font-size="1.3">
<text x="30.8" y="1.3">5</text>
<text x="88.9" y="1.3">4</text>
<text x="147" y="1.3">3</text>
<text x="205" y="1.3">2</text>
<text x="263.1" y="1.3">1</text>
<text x=".5" y="28.4">D</text>
<text x="292.6" y="28.4">D</text>
<text x=".5" y="79.5">C</text>
<text x="292.6" y="79.5">C</text>
<text x=".5" y="130.6">B</text>
<text x="292.6" y="130.6">B</text>
<text x=".5" y="181.7">A</text>
<text x="292.6" y="181.7">A</text>
<text x="30.8" y="207.4">5</text>
<text x="88.9" y="207.4">4</text>
<text x="147" y="207.4">3</text>
<text x="205" y="207.4">2</text>
<text x="263.1" y="207.4">1</text>
</g>
</svg>
